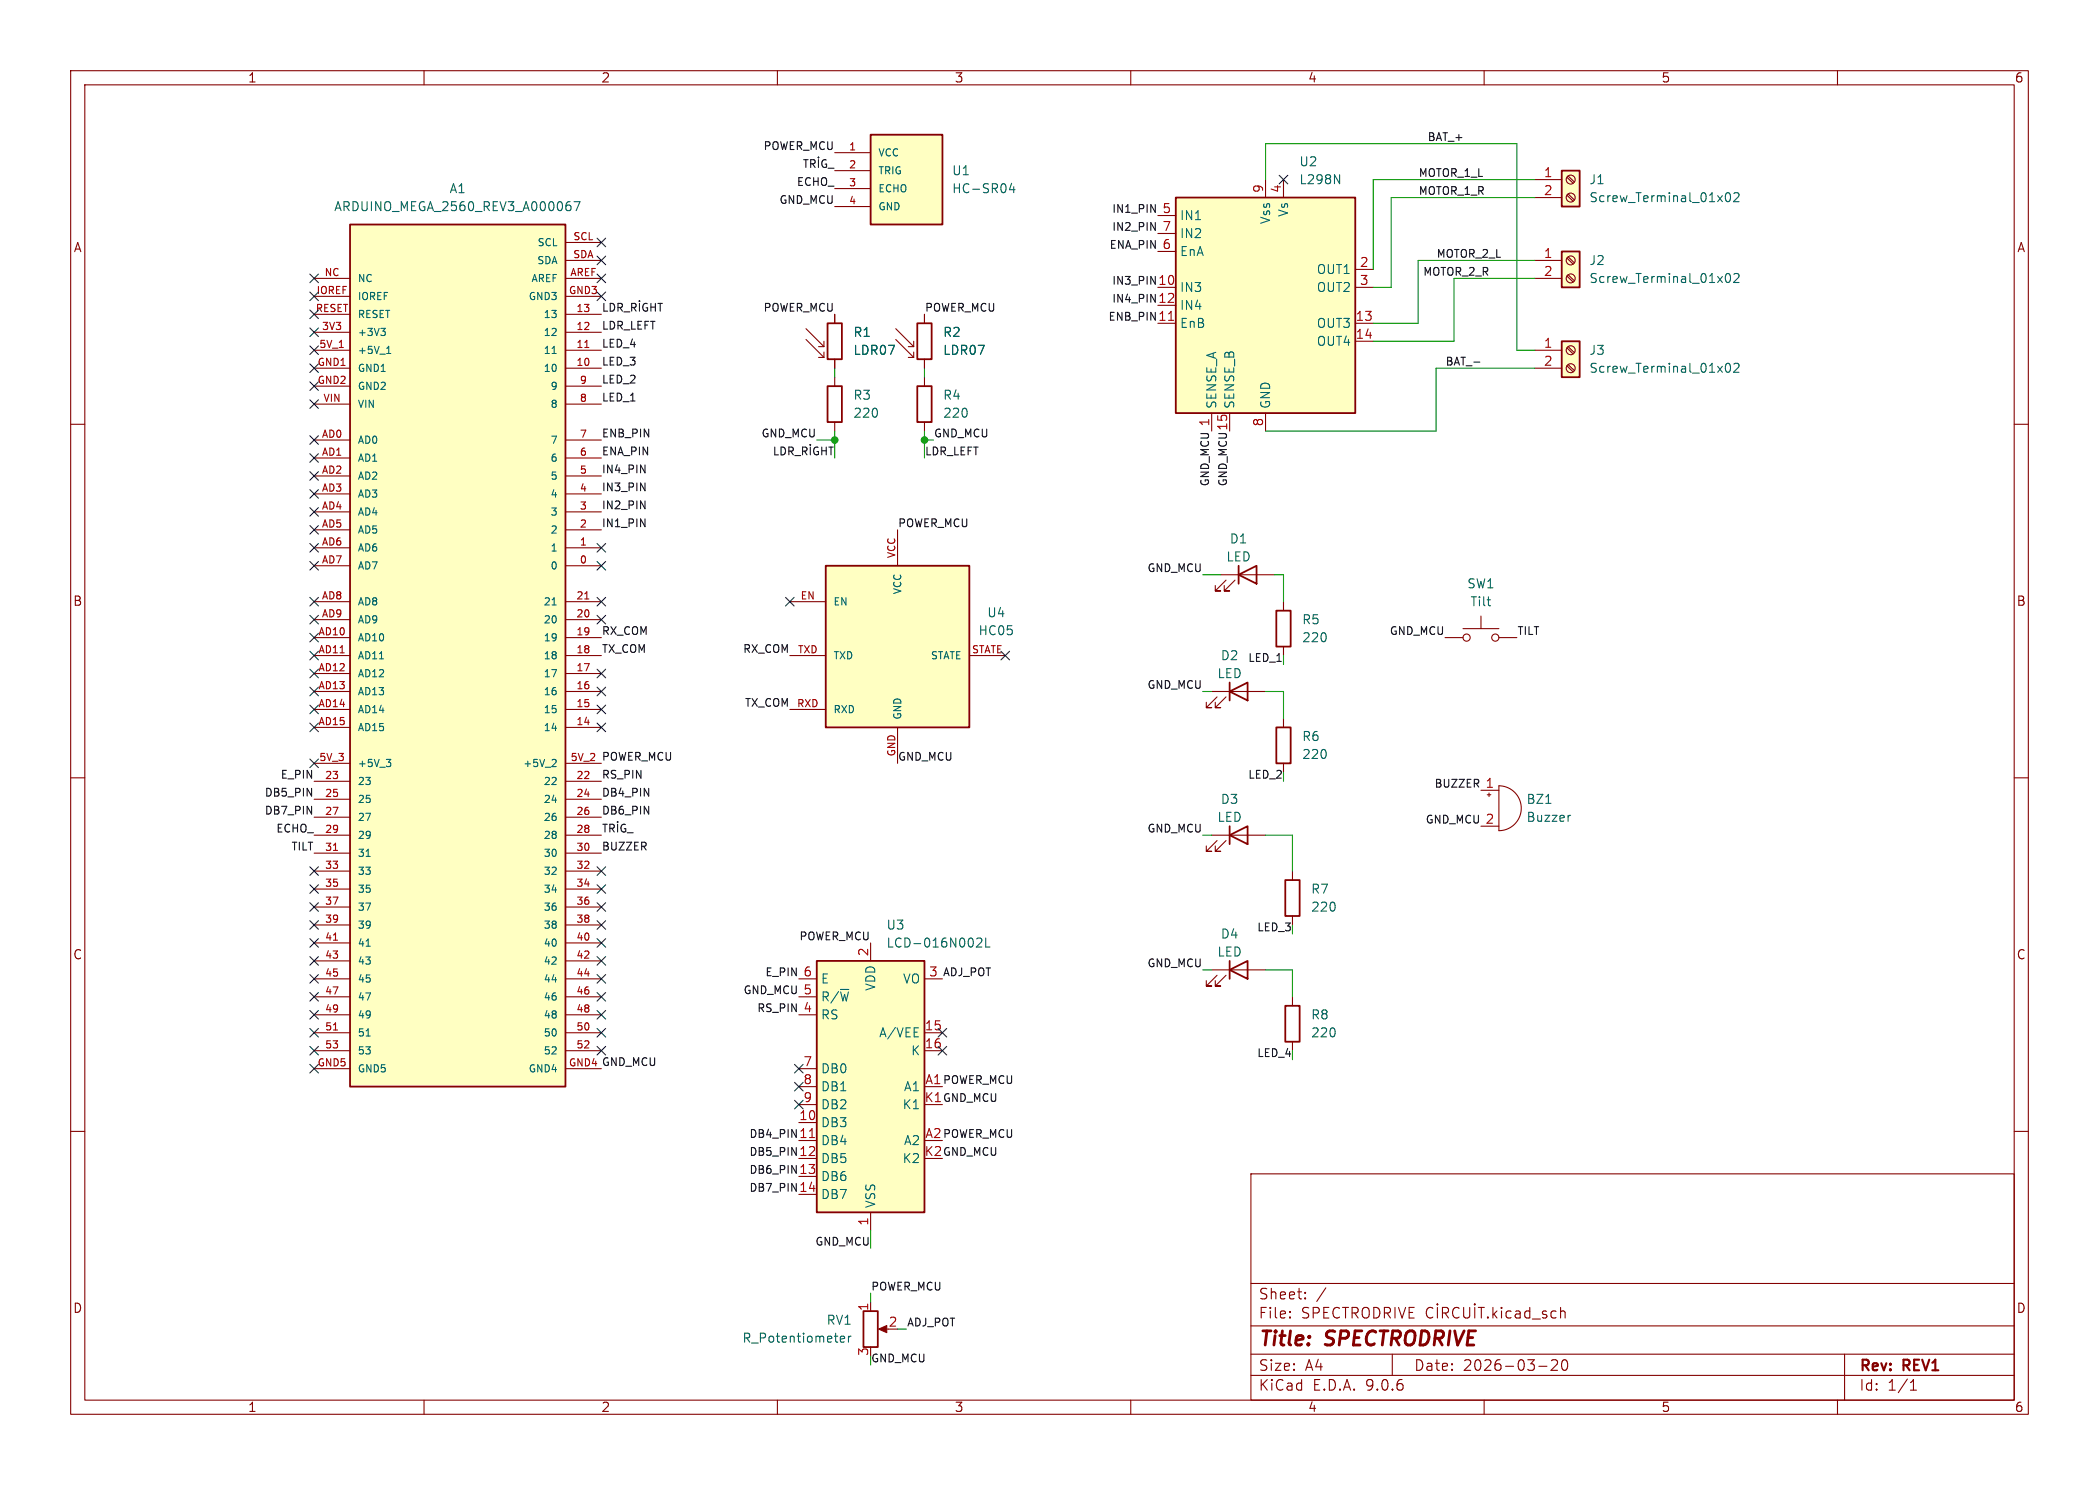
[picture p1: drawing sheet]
<svg xmlns="http://www.w3.org/2000/svg" width="297mm" height="210mm" viewBox="0 0 297 210" stroke-linecap="round" stroke-linejoin="round" font-family="sans-serif">
<g fill="none" stroke="#840000" stroke-width=".15">
<path d="M10 10h277v190h-277zM12 12h273v186h-273zM60 10v2M110 10v2M160 10v2M210 10v2M260 10v2M10 60h2M285 60h2M10 110h2M285 110h2M10 160h2"/>
<path d="M177 166h108v32h-108zM285 160h2M60 198v2M110 198v2M160 198v2M177 194.5h108M177 191.5h108M177 187.5h108M177 181.5h108M182.5 186.3h.1l-.1 .1M182.5 186.3v.1M182.5 185.5v.1"/>
<path d="M182.5 185.5h.1l-.1 .1M184.7 183.6v.1M184.7 183.6h-.1l.1 .1M184.7 182.8v.1M184.7 182.8h-.1l.1 .1M185.2 185l-.2-.1-.5 .1a.36 .36 0 0 0-.2 .3 .36 .36 0 0 0 .3 .3 .55 .55 0 0 1 .6 .4l-.1 .3-.2 .1-.6-.1M185.8 185.7h.6a.41 .41 0 0 0 .3-.4 .41 .41 0 0 0-.3-.4h-.6v1.5M187.3 185.6h.5M187.6 182.1l-1.3 2M188 184.9h-.7v1.5h.7M189.5 185a.6 .6 0 0 0-.7 0 .6 .6 0 0 0-.2 .8 .56 .56 0 0 0 .3 .5 .56 .56 0 0 0 .6 0M190 184.9h.8"/>
<path d="M190.4 184.9v1.5M191.3 185.7h.6a.41 .41 0 0 0 .3-.4 .41 .41 0 0 0-.3-.4h-.6v1.5M191.7 185.7l.5 .7M193 185a.5 .5 0 0 1 .5-.1 .5 .5 0 0 1 .2 .5v.5a.5 .5 0 0 1-.5 .5 .5 .5 0 0 1-.5-.5v-.5zM194.4 184.9a.79 .79 0 0 1 .8 .5 .79 .79 0 0 1-.2 .9l-.6 .1zM195.9 185.7h.6a.41 .41 0 0 0 .3-.4 .41 .41 0 0 0-.3-.4h-.6v1.5M196.2 185.7l.5 .7M197 191.5v3M197.4 184.9v1.5M197.9 184.9l.5 1.5 .5-1.5M199.4 185.6h.5M200.1 184.9h-.7v1.5h.7"/>
<path d="M202.7 185a.6 .6 0 0 0-.7 0 .6 .6 0 0 0-.2 .8 .56 .56 0 0 0 .3 .5 .56 .56 0 0 0 .6 0M203.4 184.4v.1M203.4 184.9v1.5M203.4 184.4l-.1 .1h.1M203.4 184.4l.1 .1h-.1M204.1 185.7h.6a.41 .41 0 0 0 .3-.4 .41 .41 0 0 0-.3-.4h-.6v1.5M204.5 185.7l.5 .7M206.5 185a.6 .6 0 0 0-.8 0 .6 .6 0 0 0-.2 .8 .56 .56 0 0 0 .3 .5 .56 .56 0 0 0 .7 0M207.1 184.9v1.2l.3 .3 .4-.1 .2-.2v-1.2M208.7 184.4v.1M208.7 184.9v1.5M208.7 184.4l-.1 .1h.1"/>
<path d="M209.2 184.9h.8M209.6 184.9v1.5M210 198v2M210.5 186.3h.1l-.1 .1M210.5 186.3v.1M211.2 184.9v1.5M211.4 185.8l.4 .6M211.8 185.4l-.6 .6M212.5 184.9l-.1 .1h.1M212.5 184.9v.1M212.5 185.4v1M213.8 185.5l-.4-.1-.3 .3v.4l.1 .2 .2 .1 .4-.1"/>
<path d="M214.5 185.5l.1-.1 .4 .1 .1 .9M215.1 185.8h-.5a.29 .29 0 0 0-.2 .3 .29 .29 0 0 0 .2 .3l.5-.1M216.5 185.5l-.5-.1-.3 .3v.4l.2 .2 .1 .1 .5-.1M216.5 184.9v1.5M216.8 186.5h1.2M217.7 193.2h1.2M218.8 185.5l-.3-.1-.3 .2 .1 .2 .5 .2 .1 .1-.1 .2-.1 .1-.5-.1M219.5 192.4l.2-.1 .5 .1a.41 .41 0 0 1 .1 .5l-.8 .9h.9M220.2 185.5l-.5-.1-.2 .3v.4l.1 .2 .1 .1 .5-.1M220.8 185.5a.37 .37 0 0 1 .7 .1v.8M220.8 184.9v1.5M221.1 192.4a.36 .36 0 0 1 .4-.1 .36 .36 0 0 1 .2 .3 .77 .77 0 0 1-.4 1.2 .91 .91 0 0 1-.2-1.4z"/>
<path d="M260 198v2M261 191.5v6.5M270.3 196.6h.9M270.3 195.5l.4-.4v1.5"/>
</g>
<path d="M49.5 31.8h30.5v121.9h-30.5z" fill="#ffffc2"/>
<path d="M49.5 31.8h30.5v121.9h-30.5zM174 97.8l2.5-1.3v2.6zM174 96.5v2.6M174 137.2l2.5-1.3v2.5zM174 135.9v2.5M181.9 124.5h2v5h-2zM181.9 142.2h2v5.1h-2zM122.2 185.4h2v5.1h-2z" fill="none" stroke="#840000" stroke-width=".25"/>
<g fill="none" stroke="#840000" stroke-width=".15">
<path d="M44.4 39.4h5.1M80 39.4h5.1M80 34.3h5.1M80 36.8h5.1M44.4 41.9h5.1M44.4 44.5h5.1M44.4 47h5.1M44.4 49.5h5.1M44.4 52.1h5.1M44.4 54.6h5.1M44.4 57.2h5.1M80 41.9h5.1"/>
<path d="M80 44.5h5.1M80 47h5.1M80 49.5h5.1M80 52.1h5.1M80 54.6h5.1M80 57.2h5.1M44.4 62.2h5.1M44.4 64.8h5.1M44.4 67.3h5.1M44.4 69.9h5.1M44.4 72.4h5.1M44.4 74.9h5.1"/>
<path d="M44.4 77.5h5.1M80 62.2h5.1M80 64.8h5.1M80 67.3h5.1M80 69.9h5.1M80 72.4h5.1M80 74.9h5.1M80 77.5h5.1M44.4 80h5.1M44.4 85.1h5.1M44.4 87.6h5.1M44.4 90.2h5.1"/>
<path d="M44.4 92.7h5.1M44.4 95.3h5.1M44.4 97.8h5.1M80 80h5.1M80 85.1h5.1M80 87.6h5.1M80 90.2h5.1M80 92.7h5.1M80 95.3h5.1M80 97.8h5.1M171.4 97.8h7.7M172.2 98.6l-1.5 1.5h.7h-.7v-.8"/>
<path d="M173.5 98.6l-1.5 1.5h.7h-.7v-.8M204.5 90.2h2.5M207 88.9h5.1M209.5 87.1v1.8M212.1 90.2h2.5M44.4 100.3h5.1M44.4 102.9h5.1M44.4 108h5.1M44.4 110.5h5.1M44.4 113h5.1M44.4 115.6h5.1M44.4 118.1h5.1"/>
<path d="M80 100.3h5.1M80 102.9h5.1M80 108h5.1M80 110.5h5.1M80 113h5.1M80 115.6h5.1M80 118.1h5.1M209.5 111.8h2.6M209.5 116.8h2.6M210.4 112.4h.5M210.7 112.1v.5M212.1 111.1a3.2 3.2 0 0 1 3.2 3.2 3.2 3.2 0 0 1-3.2 3.2z"/>
<path d="M44.4 120.7h5.1M44.4 123.2h5.1M44.4 125.7h5.1M44.4 128.3h5.1M44.4 130.8h5.1M44.4 133.4h5.1M44.4 135.9h5.1M44.4 138.4h5.1M80 120.7h5.1M80 123.2h5.1M80 125.7h5.1M80 128.3h5.1"/>
<path d="M80 130.8h5.1M80 133.4h5.1M80 135.9h5.1M80 138.4h5.1M171.4 137.2h7.7M172.2 137.9l-1.5 1.5h.7h-.7v-.7M173.5 137.9l-1.5 1.5h.7h-.7v-.7M182.9 123.2v1.3M182.9 129.5v1.3M44.4 141h5.1M44.4 143.5h5.1M44.4 146.1h5.1"/>
<path d="M44.4 148.6h5.1M44.4 151.1h5.1M80 141h5.1M80 143.5h5.1M80 146.1h5.1M80 148.6h5.1M80 151.1h5.1M182.9 141v1.2M182.9 147.3v1.3M123.2 184.2v1.2M124.7 188h1"/>
<circle cx="207.5" cy="90.2" r=".51"/>
<circle cx="211.6" cy="90.2" r=".51"/>
</g>
<g fill="none" stroke="#006464" stroke-width=".15">
<path d="M80.7 29.1l.1 .1v.3l-.1 .2M81.2 28.5h.9l-.6 1.3M53.9 46.4h.6l-.3 .4M54.3 46.8l.2 .2v.3l-.2 .2M54.7 50h.6M54.8 49.2l.2-.2v1M78.1 50h.6M78.1 85.6h.6M210.4 84.8h.5M210.8 85.7h.1M54.7 107.4h.6l-.3 .4M55.1 107.8l.2 .2v.2l-.2 .2"/>
<path d="M78.3 107.4h.3l.1 .3-.6 .7h.6M218.7 113.6h.8M222.2 115.3l-.2 .1M51.8 121.1h.6M51.8 133.8h.6M51.8 146.5h.6M118.9 189.4l.6-.1v-.3h-.4l-.2 .1 .1 .6h.5M120.1 189v.8M120.4 189h-.2l-.1 .2"/>
</g>
<path d="M82.7 49.1h.6M48.1 92.3h.6M82.7 84.7h.6M47.2 120.3h.6M47.2 133h.6M47.2 145.7h.6" fill="none" stroke="#a90000" stroke-width=".15"/>
<path d="M124.3 188l1.2-.5v1z" fill="#840000" stroke="#840000" stroke-width=".15"/>
<path d="M221 48.3h2.5v5h-2.5z" fill="#ffffc2"/>
<path d="M221 48.3h2.5v5h-2.5zM175.3 81.3l2.5-1.3v2.6zM175.3 80v2.6" fill="none" stroke="#840000" stroke-width=".25"/>
<g fill="none" stroke="#840000" stroke-width=".15">
<path d="M217.2 49.5h3.8M217.2 52.1h3.8M221.7 49.2l.9 .8M221.7 51.7l.9 .9M221.9 49l.9 .9M221.9 51.6l.9 .8M172.7 81.3h7.6M173.5 82l-1.5 1.6h.7h-.7v-.8M174.8 82l-1.6 1.6h.8h-.8v-.8"/>
<circle cx="222.2" cy="52.1" r=".63"/>
<circle cx="222.2" cy="49.5" r=".63"/>
</g>
<path d="M244.3 51.5l.1-.1a.69 .69 0 0 1 .3 1.1l-.1 .1a.69 .69 0 0 1-.3-1.1zM245.3 51.5l.2-.1h.3l.2 .1 .1 .2-.1 .2-.7 .7h.8" fill="none" stroke="#006464" stroke-width=".15"/>
<path d="M116.8 80h20.4v22.9h-20.4z" fill="#ffffc2"/>
<path d="M117.1 45.7h2v5.1h-2zM117.1 54.6h2v5.1h-2zM129.8 54.6h2v5.1h-2zM129.8 45.7h2v5.1h-2zM116.8 80h20.4v22.9h-20.4zM180.6 86.4h2v5h-2zM174 118.1l2.5-1.3v2.6zM174 116.8v2.6M180.6 102.9h2v5.1h-2z" fill="none" stroke="#840000" stroke-width=".25"/>
<g fill="none" stroke="#840000" stroke-width=".15">
<path d="M114 46.5l2.6 2.5M114 48l2.6 2.5M115.8 49h.8M115.8 50.5h.8M116.6 48.3v.7M116.6 49.8v.7M118.1 44.5v1.2M118.1 50.8v1.3M118.1 53.3v1.3M118.1 59.7v1.3M126.7 46.5l2.6 2.5M126.7 48l2.6 2.5"/>
<path d="M128.5 49h.8M128.5 50.5h.8M129.3 48.3v.7M129.3 49.8v.7M130.8 44.5v1.2M130.8 50.8v1.3M130.8 53.3v1.3M130.8 59.7v1.3M127 74.9v5.1M111.8 85.1h5M111.8 92.7h5M137.2 92.7h5"/>
<path d="M181.6 85.1v1.3M181.6 91.4v1.3M111.8 100.3h5M127 102.9v5.1M171.4 118.1h7.7M172.2 118.9l-1.5 1.5h.7h-.7v-.8M173.5 118.9l-1.5 1.5h.7h-.7v-.8M181.6 101.6v1.3M181.6 108v1.2"/>
</g>
<path d="M221 24.1h2.5v5.1h-2.5z" fill="#ffffc2"/>
<path d="M221 24.1h2.5v5.1h-2.5z" fill="none" stroke="#840000" stroke-width=".25"/>
<g fill="none" stroke="#840000" stroke-width=".15">
<path d="M217.2 25.4h3.8M217.2 27.9h3.8M221.7 25.1l.9 .8M221.7 27.6l.9 .8M221.9 24.9l.9 .8M221.9 27.4l.9 .9"/>
<circle cx="222.2" cy="25.4" r=".63"/>
<circle cx="222.2" cy="27.9" r=".63"/>
</g>
<path d="M244.3 27.4l.1-.2a.69 .69 0 0 1 .3 1.2l-.1 .1a.69 .69 0 0 1-.3-1.1zM245.3 27.4l.2-.2h.3l.2 .2 .1 .2-.1 .2-.7 .7h.8" fill="none" stroke="#006464" stroke-width=".15"/>
<path d="M221 35.6h2.5v5h-2.5z" fill="#ffffc2"/>
<path d="M221 35.6h2.5v5h-2.5z" fill="none" stroke="#840000" stroke-width=".25"/>
<g fill="none" stroke="#840000" stroke-width=".15">
<path d="M217.2 36.8h3.8M217.2 39.4h3.8M221.7 36.5l.9 .8M221.7 39l.9 .9M221.9 36.3l.9 .9M221.9 38.9l.9 .8"/>
<circle cx="222.2" cy="36.8" r=".63"/>
<circle cx="222.2" cy="39.4" r=".63"/>
</g>
<path d="M244.3 38.8l.1-.1a.69 .69 0 0 1 .3 1.1l-.1 .1a.69 .69 0 0 1-.3-1.1zM245.3 38.8l.2-.1h.3l.2 .1 .1 .2-.1 .2-.7 .7h.8" fill="none" stroke="#006464" stroke-width=".15"/>
<path d="M166.4 27.9h25.4v30.5h-25.4z" fill="#ffffc2"/>
<path d="M166.4 27.9h25.4v30.5h-25.4z" fill="none" stroke="#840000" stroke-width=".25"/>
<g fill="none" stroke="#840000" stroke-width=".15">
<path d="M163.8 30.5h2.6M163.8 33h2.6M163.8 35.6h2.6M179.1 25.4v2.5M181.6 25.4v2.5M191.8 38.1h2.5M163.8 40.6h2.6M163.8 43.2h2.6M163.8 45.7h2.6M171.4 58.4v2.6M174 58.4v2.6M179.1 58.4v2.6"/>
<path d="M191.8 40.6h2.5M191.8 45.7h2.5M191.8 48.3h2.5"/>
</g>
<path d="M165.3 45.3h.8" fill="none" stroke="#a90000" stroke-width=".15"/>
<path d="M188.8 24.7l.7 1.3v-1.3" fill="none" stroke="#006464" stroke-width=".15"/>
<path d="M115.6 135.9h15.2v35.6h-15.2z" fill="#ffffc2"/>
<path d="M115.6 135.9h15.2v35.6h-15.2z" fill="none" stroke="#840000" stroke-width=".25"/>
<g fill="none" stroke="#840000" stroke-width=".15">
<path d="M113 138.4h2.6M123.2 133.4v2.5M130.8 138.4h2.5M113 141h2.6M113 143.5h2.6M113 151.1h2.6M113 153.7h2.6M113 156.2h2.6M113 158.8h2.6M130.8 153.7h2.5M130.8 156.2h2.5M130.8 146.1h2.5"/>
<path d="M130.8 148.6h2.5M113 161.3h2.6M113 163.8h2.6M113 166.4h2.6M113 168.9h2.6M123.2 171.5v2.5"/>
</g>
<path d="M114.5 160.9h.8" fill="none" stroke="#a90000" stroke-width=".15"/>
<path d="M138.2 132.8l.2-.1h.3l.2 .1v.2v.2l-.8 .7h.8M139.5 132.7v1.2h.6" fill="none" stroke="#006464" stroke-width=".15"/>
<path d="M123.2 19.1h10.1v12.7h-10.1z" fill="#ffffc2"/>
<path d="M123.2 19.1h10.1v12.7h-10.1z" fill="none" stroke="#840000" stroke-width=".25"/>
<path d="M118.1 21.6h5.1M118.1 24.1h5.1M118.1 26.7h5.1M118.1 29.2h5.1M118.1 44.5v1.2M118.1 50.8v1.3M130.8 44.5v1.2M130.8 50.8v1.3" fill="none" stroke="#840000" stroke-width=".15"/>
<path d="M143.1 25.9l-.3 .9h.8M143.4 26.4v.8" fill="none" stroke="#006464" stroke-width=".15"/>
<g fill="none" stroke="#0f0f0f" stroke-width=".15">
<path d="M113.7 22.6h.6M114 22.6v1.1M114.7 23.2l.5-.1 .1-.1v-.3l-.2-.1h-.4v1.1M115 23.2l.3 .5M115.8 22.2v.1M115.8 22.6v1.1M116.9 22.6a.51 .51 0 0 0-.6 .5 .51 .51 0 0 0 .6 .5l.1-.4h-.2M117.2 23.8h.8M162.8 31.5l.7 1.1v-1.1M162.8 28.9l.7 1.1v-1.1M162.8 39.1l.7 1.1M85.5 42.9v1.1h.5"/>
<path d="M86.3 42.9a.56 .56 0 0 1 .7 .6 .56 .56 0 0 1-.7 .5zM87.4 43.5l.6-.1 .1-.1-.1-.3-.1-.1h-.5v1.1M87.7 43.5l.4 .5M88.3 44.1h.8M89.4 43.5l.5-.1 .1-.1v-.3l-.2-.1h-.4v1.1M89.6 43.5l.4 .5M90.5 42.5v.1M90.5 42.9v1.1M91.6 43a.51 .51 0 0 0-.7 .5 .51 .51 0 0 0 .7 .5v-.5h-.2M92.1 42.9v1.1M92.1 43.4h.6M92.7 42.9v1.1"/>
<path d="M93.1 42.9h.6M93.4 42.9v1.1M162.8 41.6l.7 1.1M208.6 51.2h.8M109.6 63.2v1.1h.6M110.5 63.2a.56 .56 0 0 1 .7 .6 .56 .56 0 0 1-.7 .5zM111.6 63.8l.5-.1 .1-.1v-.3l-.2-.1h-.4v1.1M111.9 63.8l.3 .5M112.5 64.4h.8M113.6 63.8l.5-.1 .1-.1-.1-.3-.1-.1h-.4v1.1M113.8 63.8l.4 .5M114.7 62.9v.1"/>
<path d="M114.7 63.2v1.1M115.8 63.3a.51 .51 0 0 0-.7 .5 .51 .51 0 0 0 .7 .5v-.4h-.2M116.3 63.2v1.1M116.3 63.7h.6M116.9 63.2v1.1M117.3 63.2h.6M117.6 63.2v1.1M85.3 116.6h.6M85.6 116.6v1.1M86.3 117.1h.5l.1-.2v-.2l-.2-.1h-.4v1.1M86.6 117.1l.3 .6M87.4 116.2v.1"/>
<path d="M87.4 116.6v1.1M88.5 116.6a.51 .51 0 0 0-.6 .5 .51 .51 0 0 0 .6 .5v-.4h-.2M88.8 117.8h.8"/>
</g>
<g fill="none" stroke="#009600" stroke-width=".15">
<path d="M179.1 25.4v-5.1h35.5v29.2h2.6M217.2 39.4h-11.5v8.9h-11.4M217.2 25.4h-22.9v12.7M217.2 27.9h-20.4v12.7h-2.5M217.2 36.8h-16.5v8.9h-6.4M118.1 52.1v1.2M130.8 52.1v1.2M217.2 52.1h-14v8.9h-24.1M115.6 62.2h2.5M118.1 61v3.8M130.8 62.2h1.3M130.8 61v3.8"/>
<path d="M170.2 81.3h2.5M170.2 97.8h1.2M179.1 97.8h2.5v3.8M180.3 81.3h1.3v3.8M181.6 92.7v1.3M170.2 118.1h1.2M179.1 118.1h3.8v5.1M170.2 137.2h1.2M179.1 137.2h3.8v3.8M123.2 174v2.5M123.2 182.9v1.3M127 188h1.3"/>
</g>
<g fill="none" stroke="#000084" stroke-width=".15">
<path d="M43.8 38.8l1.3 1.2M45.1 38.8l-1.3 1.2M84.5 38.8l1.2 1.2M84.5 33.7l1.2 1.2M84.5 36.2l1.2 1.2M85.7 36.2l-1.2 1.2M85.7 38.8l-1.2 1.2M85.7 33.7l-1.2 1.2M181 24.8l1.2 1.2M182.2 24.8l-1.2 1.2M43.8 48.9l1.3 1.2M43.8 46.4l1.3 1.2"/>
<path d="M43.8 43.8l1.3 1.3M43.8 41.3l1.3 1.2M43.8 54l1.3 1.2M43.8 51.5l1.3 1.2M43.8 56.5l1.3 1.3M45.1 48.9l-1.3 1.2M45.1 46.4l-1.3 1.2M45.1 43.8l-1.3 1.3M45.1 41.3l-1.3 1.2M45.1 54l-1.3 1.2M45.1 51.5l-1.3 1.2M45.1 56.5l-1.3 1.3"/>
<path d="M84.5 41.3l1.2 1.2M85.7 41.3l-1.2 1.2M43.8 76.9l1.3 1.2M43.8 79.4l1.3 1.2M43.8 69.2l1.3 1.3M43.8 64.2l1.3 1.2M43.8 71.8l1.3 1.2M43.8 61.6l1.3 1.2M43.8 66.7l1.3 1.2M43.8 74.3l1.3 1.2M45.1 76.9l-1.3 1.2M45.1 79.4l-1.3 1.2"/>
<path d="M45.1 69.2l-1.3 1.3M45.1 64.2l-1.3 1.2M45.1 71.8l-1.3 1.2M45.1 61.6l-1.3 1.2M45.1 66.7l-1.3 1.2M45.1 74.3l-1.3 1.2M84.5 79.4l1.2 1.2M84.5 76.9l1.2 1.2M85.7 79.4l-1.2 1.2M85.7 76.9l-1.2 1.2M43.8 87l1.3 1.2M43.8 84.5l1.3 1.2"/>
<path d="M43.8 94.6l1.3 1.3M43.8 99.7l1.3 1.2M43.8 89.6l1.3 1.2M43.8 92.1l1.3 1.2M43.8 97.2l1.3 1.2M45.1 87l-1.3 1.2M45.1 84.5l-1.3 1.2M45.1 94.6l-1.3 1.3M45.1 99.7l-1.3 1.2M45.1 89.6l-1.3 1.2M45.1 92.1l-1.3 1.2M45.1 97.2l-1.3 1.2"/>
<path d="M84.5 94.6l1.2 1.3M84.5 87l1.2 1.2M84.5 84.5l1.2 1.2M84.5 99.7l1.2 1.2M84.5 97.2l1.2 1.2M85.7 94.6l-1.2 1.3M85.7 87l-1.2 1.2M85.7 84.5l-1.2 1.2M85.7 99.7l-1.2 1.2M85.7 97.2l-1.2 1.2M111.2 84.5l1.2 1.2M112.4 84.5l-1.2 1.2"/>
<path d="M141.6 92.1l1.2 1.2M142.8 92.1l-1.2 1.2M43.8 102.3l1.3 1.2M43.8 107.3l1.3 1.3M45.1 102.3l-1.3 1.2M45.1 107.3l-1.3 1.3M84.5 102.3l1.2 1.2M85.7 102.3l-1.2 1.2M43.8 137.8l1.3 1.2M43.8 135.3l1.3 1.2M43.8 130.2l1.3 1.2M43.8 132.7l1.3 1.3"/>
<path d="M43.8 125.1l1.3 1.2M43.8 122.6l1.3 1.2M43.8 127.7l1.3 1.2M45.1 135.3l-1.3 1.2M45.1 137.8l-1.3 1.2M45.1 130.2l-1.3 1.2M45.1 132.7l-1.3 1.3M45.1 125.1l-1.3 1.2M45.1 122.6l-1.3 1.2M45.1 127.7l-1.3 1.2M84.5 137.8l1.2 1.2M84.5 135.3l1.2 1.2"/>
<path d="M84.5 132.7l1.2 1.3M84.5 130.2l1.2 1.2M84.5 127.7l1.2 1.2M84.5 125.1l1.2 1.2M84.5 122.6l1.2 1.2M85.7 137.8l-1.2 1.2M85.7 135.3l-1.2 1.2M85.7 132.7l-1.2 1.3M85.7 130.2l-1.2 1.2M85.7 127.7l-1.2 1.2M85.7 125.1l-1.2 1.2M85.7 122.6l-1.2 1.2"/>
<path d="M43.8 148l1.3 1.2M43.8 150.5l1.3 1.2M43.8 145.4l1.3 1.3M43.8 142.9l1.3 1.2M43.8 140.4l1.3 1.2M45.1 148l-1.3 1.2M45.1 150.5l-1.3 1.2M45.1 145.4l-1.3 1.3M45.1 142.9l-1.3 1.2M45.1 140.4l-1.3 1.2M84.5 140.4l1.2 1.2M84.5 148l1.2 1.2"/>
<path d="M84.5 145.4l1.2 1.3M84.5 142.9l1.2 1.2M85.7 140.4l-1.2 1.2M85.7 148l-1.2 1.2M85.7 145.4l-1.2 1.3M85.7 142.9l-1.2 1.2M112.4 155.6l1.2 1.2M112.4 150.5l1.2 1.2M112.4 153.1l1.2 1.2M113.6 155.6l-1.2 1.2M113.6 150.5l-1.2 1.2M113.6 153.1l-1.2 1.2"/>
<path d="M132.7 145.4l1.3 1.3M132.7 148l1.3 1.2M134 145.4l-1.3 1.3M134 148l-1.3 1.2"/>
</g>
<g fill="#009600" stroke="#009600" stroke-width=".15">
<circle cx="118.1" cy="62.2" r=".46"/>
<circle cx="130.8" cy="62.2" r=".46"/>
</g>
<g font-size="2.8" fill="#840000">
<text x="178" y="190.9">Title:</text>
<text x="187.7" y="190.9">SPECTRODRIVE</text>
</g>
<g font-size="2.1" fill="#840000">
<text x="178" y="184">Sheet:</text>
<text x="178" y="186.7">File:</text>
<text x="178" y="196.9">KiCad</text>
<text x="178" y="194.1">Size:</text>
<text x="184.7" y="194.1">A4</text>
<text x="185.7" y="196.9">E.D.A.</text>
<text x="193.3" y="196.9">9.0.6</text>
<text x="200" y="194.1">Date:</text>
<text x="207" y="194.1">2026-03-20</text>
<text x="263" y="194.3">Rev:</text>
<text x="263" y="196.9">Id:</text>
<text x="267.1" y="196.9">1/1</text>
<text x="269.4" y="194.3">REV1</text>
</g>
<g font-size="1.8" fill="#840000">
<text x="35" y="11.9">1</text>
<text x="85" y="11.9">2</text>
<text x="135" y="11.9">3</text>
<text x="185" y="11.9">4</text>
<text x="235" y="11.9">5</text>
<text x="285" y="11.9">6</text>
<text x="10.3" y="35.9">A</text>
<text x="285.3" y="35.9">A</text>
<text x="10.3" y="85.9">B</text>
<text x="285.3" y="85.9">B</text>
<text x="10.3" y="135.9">C</text>
<text x="285.3" y="135.9">C</text>
<text x="10.3" y="185.9">D</text>
<text x="285.3" y="185.9">D</text>
<text x="35" y="199.9">1</text>
<text x="85" y="199.9">2</text>
<text x="135" y="199.9">3</text>
<text x="185" y="199.9">4</text>
<text x="235" y="199.9">5</text>
<text x="285" y="199.9">6</text>
</g>
<g font-size="1.8" fill="#006464">
<text x="183.8" y="23.7">U2</text>
<text x="63.5" y="27.5">A1</text>
<text x="134.6" y="25">U1</text>
<text x="134.6" y="27.5">HC-SR04</text>
<text x="183.8" y="26.3">L298N</text>
<text x="224.8" y="26.3">J1</text>
<text x="224.8" y="28.8">Screw_Terminal_01x02</text>
<text x="47.2" y="30.1">ARDUINO_MEGA_2560_REV3_A000067</text>
<text x="166.9" y="31.3">IN1</text>
<text x="166.9" y="33.9">IN2</text>
<text x="179.9" y="31.8" transform="rotate(-90 179.9 31.8)">Vss</text>
<text x="182.5" y="30.8" transform="rotate(-90 182.5 30.8)">Vs</text>
<text x="166.9" y="36.4">EnA</text>
<text x="166.9" y="41.5">IN3</text>
<text x="186.2" y="39">OUT1</text>
<text x="186.2" y="41.5">OUT2</text>
<text x="224.8" y="37.7">J2</text>
<text x="224.8" y="40.2">Screw_Terminal_01x02</text>
<text x="120.7" y="47.9">R1</text>
<text x="133.4" y="47.9">R2</text>
<text x="166.9" y="44">IN4</text>
<text x="166.9" y="46.6">EnB</text>
<text x="186.2" y="46.6">OUT3</text>
<text x="120.7" y="50.4">LDR07</text>
<text x="133.4" y="50.4">LDR07</text>
<text x="186.2" y="49.1">OUT4</text>
<text x="224.8" y="50.4">J3</text>
<text x="224.8" y="52.9">Screw_Terminal_01x02</text>
<text x="120.7" y="56.7">R3</text>
<text x="120.7" y="59.3">220</text>
<text x="133.4" y="56.7">R4</text>
<text x="133.4" y="59.3">220</text>
<text x="172.3" y="57.9" transform="rotate(-90 172.3 57.9)">SENSE_A</text>
<text x="174.9" y="57.9" transform="rotate(-90 174.9 57.9)">SENSE_B</text>
<text x="179.9" y="57.9" transform="rotate(-90 179.9 57.9)">GND</text>
<text x="173.9" y="77.1">D1</text>
<text x="173.4" y="79.6">LED</text>
<text x="207.5" y="83.4">SW1</text>
<text x="139.6" y="87.5">U4</text>
<text x="184.2" y="88.5">R5</text>
<text x="208" y="86">Tilt</text>
<text x="138.4" y="90">HC05</text>
<text x="172.6" y="93.6">D2</text>
<text x="184.2" y="91">220</text>
<text x="172.2" y="96.1">LED</text>
<text x="184.2" y="105">R6</text>
<text x="184.2" y="107.5">220</text>
<text x="172.6" y="113.9">D3</text>
<text x="215.9" y="113.9">BZ1</text>
<text x="172.2" y="116.4">LED</text>
<text x="215.9" y="116.4">Buzzer</text>
<text x="125.3" y="131.7">U3</text>
<text x="185.4" y="126.6">R7</text>
<text x="185.4" y="129.1">220</text>
<text x="125.3" y="134.2">LCD-016N002L</text>
<text x="172.2" y="135.5">LED</text>
<text x="172.6" y="132.9">D4</text>
<text x="116.1" y="139.3">E</text>
<text x="116.1" y="141.8">R/~{W}</text>
<text x="124.1" y="140.2" transform="rotate(-90 124.1 140.2)">VDD</text>
<text x="127.7" y="139.3">VO</text>
<text x="116.1" y="144.4">RS</text>
<text x="124.3" y="146.9">A/VEE</text>
<text x="128.8" y="149.5">K</text>
<text x="185.4" y="144.4">R8</text>
<text x="185.4" y="146.9">220</text>
<text x="116.1" y="152">DB0</text>
<text x="116.1" y="154.5">DB1</text>
<text x="127.8" y="154.5">A1</text>
<text x="116.1" y="157.1">DB2</text>
<text x="116.1" y="159.6">DB3</text>
<text x="127.6" y="157.1">K1</text>
<text x="116.1" y="162.2">DB4</text>
<text x="116.1" y="164.7">DB5</text>
<text x="116.1" y="167.2">DB6</text>
<text x="127.6" y="164.7">K2</text>
<text x="127.8" y="162.2">A2</text>
<text x="116.1" y="169.8">DB7</text>
<text x="124.1" y="170.9" transform="rotate(-90 124.1 170.9)">VSS</text>
<text x="105" y="190.1">R_Potentiometer</text>
<text x="116.9" y="187.6">RV1</text>
</g>
<g font-size="1.8" fill="#a90000">
<text x="178.8" y="27.4" transform="rotate(-90 178.8 27.4)">9</text>
<text x="181.4" y="27.4" transform="rotate(-90 181.4 27.4)">4</text>
<text x="218.4" y="25.1">1</text>
<text x="218.4" y="27.7">2</text>
<text x="164.4" y="30.2">5</text>
<text x="164.4" y="32.8">7</text>
<text x="164.4" y="35.3">6</text>
<text x="192.3" y="37.8">2</text>
<text x="192.3" y="40.4">3</text>
<text x="218.4" y="36.6">1</text>
<text x="218.4" y="39.1">2</text>
<text x="191.7" y="45.5">13</text>
<text x="191.7" y="48">14</text>
<text x="218.4" y="49.3">1</text>
<text x="218.4" y="51.8">2</text>
<text x="171.2" y="60.4" transform="rotate(-90 171.2 60.4)">1</text>
<text x="178.8" y="60.4" transform="rotate(-90 178.8 60.4)">8</text>
<text x="210.1" y="111.5">1</text>
<text x="210.1" y="116.6">2</text>
<text x="122.9" y="135.3" transform="rotate(-90 122.9 135.3)">2</text>
<text x="113.6" y="138.2">6</text>
<text x="113.6" y="140.7">5</text>
<text x="113.6" y="143.3">4</text>
<text x="131.4" y="138.2">3</text>
<text x="130.8" y="145.8">15</text>
<text x="130.8" y="148.3">16</text>
<text x="113.6" y="150.9">7</text>
<text x="113.6" y="153.4">8</text>
<text x="113.6" y="156">9</text>
<text x="130.7" y="156">K1</text>
<text x="130.8" y="153.4">A1</text>
<text x="113" y="158.5">10</text>
<text x="130.8" y="161">A2</text>
<text x="130.7" y="163.6">K2</text>
<text x="122.9" y="173.4" transform="rotate(-90 122.9 173.4)">1</text>
<text x="122.9" y="185.5" transform="rotate(-90 122.9 185.5)">1</text>
<text x="125.7" y="187.7">2</text>
</g>
<g font-size="1.8" fill="#0f0f0f">
<text x="163.8" y="40.4">10</text>
<text x="163.8" y="42.9">12</text>
<text x="163.8" y="45.5">11</text>
<text x="173.7" y="61" transform="rotate(-90 173.7 61)">15</text>
<text x="113" y="161">11</text>
<text x="113" y="163.6">12</text>
<text x="113" y="166.1">13</text>
<text x="113" y="168.7">14</text>
<text x="122.9" y="191.8" transform="rotate(-90 122.9 191.8)">3</text>
</g>
<g font-size="1.5" fill="#0f0f0f">
<text x="107.9" y="21.3">POWER_MCU</text>
<text x="201.9" y="20">BAT_+</text>
<text x="110.2" y="28.9">GND_MCU</text>
<text x="112.6" y="26.4">ECHO_</text>
<text x="200.7" y="25.1">MOTOR_1_L</text>
<text x="200.7" y="27.6">MOTOR_1_R</text>
<text x="156.9" y="35.3">ENA_PIN</text>
<text x="157.3" y="32.7">IN2_PIN</text>
<text x="157.3" y="30.2">IN1_PIN</text>
<text x="157.3" y="40.3">IN3_PIN</text>
<text x="201.3" y="39.1">MOTOR_2_R</text>
<text x="203.2" y="36.5">MOTOR_2_L</text>
<text x="85.1" y="46.7">LDR_LEFT</text>
<text x="107.9" y="44.1">POWER_MCU</text>
<text x="130.8" y="44.1">POWER_MCU</text>
<text x="156.7" y="45.4">ENB_PIN</text>
<text x="157.3" y="42.9">IN4_PIN</text>
<text x="85.1" y="49.2">LED_4</text>
<text x="85.1" y="51.8">LED_3</text>
<text x="204.5" y="51.8">BAT_-</text>
<text x="85.1" y="54.3">LED_2</text>
<text x="85.1" y="56.8">LED_1</text>
<text x="85.1" y="64.5">ENA_PIN</text>
<text x="85.1" y="61.9">ENB_PIN</text>
<text x="107.6" y="61.9">GND_MCU</text>
<text x="130.8" y="64.5">LDR_LEFT</text>
<text x="132.1" y="61.9">GND_MCU</text>
<text x="85.1" y="69.5">IN3_PIN</text>
<text x="85.1" y="67">IN4_PIN</text>
<text x="171.1" y="68.9" transform="rotate(-90 171.1 68.9)">GND_MCU</text>
<text x="173.7" y="68.9" transform="rotate(-90 173.7 68.9)">GND_MCU</text>
<text x="85.1" y="72.1">IN2_PIN</text>
<text x="85.1" y="74.6">IN1_PIN</text>
<text x="127" y="74.6">POWER_MCU</text>
<text x="162.2" y="81">GND_MCU</text>
<text x="85.1" y="89.9">RX_COM</text>
<text x="196.5" y="89.9">GND_MCU</text>
<text x="214.6" y="89.9">TILT</text>
<text x="85.1" y="92.4">TX_COM</text>
<text x="105" y="92.4">RX_COM</text>
<text x="176.5" y="93.7">LED_1</text>
<text x="105.3" y="100">TX_COM</text>
<text x="162.2" y="97.5">GND_MCU</text>
<text x="85.1" y="107.6">POWER_MCU</text>
<text x="127" y="107.6">GND_MCU</text>
<text x="37.4" y="112.7">DB5_PIN</text>
<text x="39.6" y="110.2">E_PIN</text>
<text x="85.1" y="110.2">RS_PIN</text>
<text x="85.1" y="112.7">DB4_PIN</text>
<text x="202.9" y="111.5">BUZZER</text>
<text x="37.4" y="115.3">DB7_PIN</text>
<text x="39" y="117.8">ECHO_</text>
<text x="85.1" y="115.3">DB6_PIN</text>
<text x="162.2" y="117.8">GND_MCU</text>
<text x="201.6" y="116.5">GND_MCU</text>
<text x="41.1" y="120.3">TILT</text>
<text x="85.1" y="120.3">BUZZER</text>
<text x="113" y="133">POWER_MCU</text>
<text x="162.2" y="136.9">GND_MCU</text>
<text x="105.1" y="140.7">GND_MCU</text>
<text x="107" y="143.2">RS_PIN</text>
<text x="108.2" y="138.1">E_PIN</text>
<text x="133.3" y="138.1">ADJ_POT</text>
<text x="133.3" y="155.9">GND_MCU</text>
<text x="133.3" y="153.4">POWER_MCU</text>
<text x="105.9" y="161">DB4_PIN</text>
<text x="133.3" y="161">POWER_MCU</text>
<text x="105.9" y="166.1">DB6_PIN</text>
<text x="105.9" y="163.5">DB5_PIN</text>
<text x="133.3" y="163.5">GND_MCU</text>
<text x="105.9" y="168.6">DB7_PIN</text>
<text x="115.3" y="176.2">GND_MCU</text>
<text x="123.2" y="182.6">POWER_MCU</text>
<text x="128.3" y="187.7">ADJ_POT</text>
</g>
<g font-size="1.5" fill="#009600">
<text x="176.5" y="110.2">LED_2</text>
<text x="177.8" y="131.8">LED_3</text>
<text x="177.8" y="149.6">LED_4</text>
<text x="123.2" y="192.7">GND_MCU</text>
</g>
<g font-size="1.4" fill="#a90000">
<text x="120" y="21.3">1</text>
<text x="120" y="23.9">2</text>
<text x="120" y="26.4">3</text>
<text x="120" y="29">4</text>
<text x="81" y="34">SCL</text>
<text x="44.7" y="41.7">IOREF</text>
<text x="45.8" y="39.1">NC</text>
<text x="80.4" y="41.7">GND3</text>
<text x="80.6" y="39.1">AREF</text>
<text x="81" y="36.6">SDA</text>
<text x="44.6" y="44.2">RESET</text>
<text x="45.5" y="46.7">3V3</text>
<text x="81.5" y="44.2">13</text>
<text x="81.5" y="46.7">12</text>
<text x="44.8" y="51.8">GND1</text>
<text x="45.1" y="49.3">5V_1</text>
<text x="81.5" y="49.3">11</text>
<text x="81.5" y="51.8">10</text>
<text x="44.8" y="54.4">GND2</text>
<text x="45.7" y="56.9">VIN</text>
<text x="81.9" y="54.4">9</text>
<text x="81.9" y="56.9">8</text>
<text x="45.4" y="62">AD0</text>
<text x="45.4" y="64.5">AD1</text>
<text x="81.9" y="62">7</text>
<text x="81.9" y="64.5">6</text>
<text x="45.4" y="67.1">AD2</text>
<text x="45.4" y="69.6">AD3</text>
<text x="81.9" y="67.1">5</text>
<text x="81.9" y="69.6">4</text>
<text x="45.4" y="72.1">AD4</text>
<text x="45.4" y="74.7">AD5</text>
<text x="45.4" y="77.2">AD6</text>
<text x="81.9" y="72.1">3</text>
<text x="81.9" y="74.7">2</text>
<text x="81.9" y="77.2">1</text>
<text x="45.4" y="79.8">AD7</text>
<text x="81.9" y="79.8">0</text>
<text x="126.7" y="79" transform="rotate(-90 126.7 79)">VCC</text>
<text x="45" y="89.9">AD10</text>
<text x="45.4" y="84.8">AD8</text>
<text x="45.4" y="87.4">AD9</text>
<text x="81.5" y="84.8">21</text>
<text x="81.5" y="87.4">20</text>
<text x="81.5" y="89.9">19</text>
<text x="113.2" y="84.8">EN</text>
<text x="45" y="92.5">AD11</text>
<text x="45" y="95">AD12</text>
<text x="81.5" y="92.5">18</text>
<text x="81.5" y="95">17</text>
<text x="112.8" y="92.5">TXD</text>
<text x="137.4" y="92.5">STATE</text>
<text x="45" y="97.5">AD13</text>
<text x="45" y="100.1">AD14</text>
<text x="81.5" y="97.5">16</text>
<text x="81.5" y="100.1">15</text>
<text x="112.7" y="100.1">RXD</text>
<text x="45" y="102.6">AD15</text>
<text x="45.1" y="107.7">5V_3</text>
<text x="80.6" y="107.7">5V_2</text>
<text x="81.5" y="102.6">14</text>
<text x="126.7" y="107.1" transform="rotate(-90 126.7 107.1)">GND</text>
<text x="45.9" y="110.2">23</text>
<text x="45.9" y="112.8">25</text>
<text x="81.5" y="110.2">22</text>
<text x="81.5" y="112.8">24</text>
<text x="45.9" y="115.3">27</text>
<text x="45.9" y="117.9">29</text>
<text x="81.5" y="115.3">26</text>
<text x="81.5" y="117.9">28</text>
<text x="45.9" y="120.4">31</text>
<text x="45.9" y="122.9">33</text>
<text x="45.9" y="125.5">35</text>
<text x="81.5" y="120.4">30</text>
<text x="81.5" y="122.9">32</text>
<text x="81.5" y="125.5">34</text>
<text x="45.9" y="128">37</text>
<text x="45.9" y="130.6">39</text>
<text x="81.5" y="128">36</text>
<text x="81.5" y="130.6">38</text>
<text x="45.9" y="133.1">41</text>
<text x="45.9" y="135.6">43</text>
<text x="81.5" y="133.1">40</text>
<text x="81.5" y="135.6">42</text>
<text x="45.9" y="138.2">45</text>
<text x="45.9" y="140.7">47</text>
<text x="45.9" y="143.3">49</text>
<text x="81.5" y="138.2">44</text>
<text x="81.5" y="140.7">46</text>
<text x="81.5" y="143.3">48</text>
<text x="45.9" y="145.8">51</text>
<text x="45.9" y="148.3">53</text>
<text x="81.5" y="145.8">50</text>
<text x="81.5" y="148.3">52</text>
<text x="44.8" y="150.9">GND5</text>
</g>
<g font-size="1.4" fill="#006464">
<text x="124.2" y="22.3">VCC</text>
<text x="124.2" y="24.9">TRIG</text>
<text x="124.2" y="27.4">ECHO</text>
<text x="124.2" y="29.9">GND</text>
<text x="75.9" y="35">SCL</text>
<text x="50.5" y="40.1">NC</text>
<text x="75.1" y="40.1">AREF</text>
<text x="75.9" y="37.6">SDA</text>
<text x="50.5" y="42.6">IOREF</text>
<text x="50.5" y="45.2">RESET</text>
<text x="50.5" y="47.7">+3V3</text>
<text x="74.7" y="42.6">GND3</text>
<text x="76.8" y="45.2">13</text>
<text x="76.8" y="47.7">12</text>
<text x="50.5" y="50.3">+5V_1</text>
<text x="50.5" y="52.8">GND1</text>
<text x="76.8" y="50.3">11</text>
<text x="76.8" y="52.8">10</text>
<text x="50.5" y="55.3">GND2</text>
<text x="50.5" y="57.9">VIN</text>
<text x="77.8" y="55.3">9</text>
<text x="77.8" y="57.9">8</text>
<text x="50.5" y="63">AD0</text>
<text x="50.5" y="65.5">AD1</text>
<text x="77.8" y="63">7</text>
<text x="77.8" y="65.5">6</text>
<text x="50.5" y="68">AD2</text>
<text x="50.5" y="70.6">AD3</text>
<text x="77.8" y="68">5</text>
<text x="77.8" y="70.6">4</text>
<text x="50.5" y="73.1">AD4</text>
<text x="50.5" y="75.7">AD5</text>
<text x="77.8" y="73.1">3</text>
<text x="77.8" y="75.7">2</text>
<text x="50.5" y="78.2">AD6</text>
<text x="50.5" y="80.7">AD7</text>
<text x="77.8" y="78.2">1</text>
<text x="77.8" y="80.7">0</text>
<text x="50.5" y="85.8">AD8</text>
<text x="50.5" y="88.4">AD9</text>
<text x="76.8" y="85.8">21</text>
<text x="76.8" y="88.4">20</text>
<text x="117.9" y="85.8">EN</text>
<text x="127.7" y="84.2" transform="rotate(-90 127.7 84.2)">VCC</text>
<text x="50.5" y="90.9">AD10</text>
<text x="50.5" y="93.4">AD11</text>
<text x="50.5" y="96">AD12</text>
<text x="76.8" y="90.9">19</text>
<text x="76.8" y="93.4">18</text>
<text x="76.8" y="96">17</text>
<text x="117.9" y="93.4">TXD</text>
<text x="131.6" y="93.4">STATE</text>
<text x="50.5" y="98.5">AD13</text>
<text x="50.5" y="101.1">AD14</text>
<text x="76.8" y="98.5">16</text>
<text x="76.8" y="101.1">15</text>
<text x="117.9" y="101.1">RXD</text>
<text x="127.7" y="101.9" transform="rotate(-90 127.7 101.9)">GND</text>
<text x="50.5" y="103.6">AD15</text>
<text x="76.8" y="103.6">14</text>
<text x="50.5" y="108.7">+5V_3</text>
<text x="50.5" y="111.2">23</text>
<text x="50.5" y="113.8">25</text>
<text x="73.9" y="108.7">+5V_2</text>
<text x="76.8" y="111.2">22</text>
<text x="76.8" y="113.8">24</text>
<text x="50.5" y="116.3">27</text>
<text x="50.5" y="118.8">29</text>
<text x="76.8" y="116.3">26</text>
<text x="76.8" y="118.8">28</text>
<text x="50.5" y="121.4">31</text>
<text x="50.5" y="123.9">33</text>
<text x="76.8" y="121.4">30</text>
<text x="76.8" y="123.9">32</text>
<text x="50.5" y="126.5">35</text>
<text x="50.5" y="129">37</text>
<text x="50.5" y="131.5">39</text>
<text x="76.8" y="126.5">34</text>
<text x="76.8" y="129">36</text>
<text x="76.8" y="131.5">38</text>
<text x="50.5" y="134.1">41</text>
<text x="50.5" y="136.6">43</text>
<text x="76.8" y="134.1">40</text>
<text x="76.8" y="136.6">42</text>
<text x="50.5" y="139.2">45</text>
<text x="50.5" y="141.7">47</text>
<text x="76.8" y="139.2">44</text>
<text x="76.8" y="141.7">46</text>
<text x="50.5" y="144.2">49</text>
<text x="50.5" y="146.8">51</text>
<text x="50.5" y="149.3">53</text>
<text x="76.8" y="144.2">48</text>
<text x="76.8" y="146.8">50</text>
<text x="76.8" y="149.3">52</text>
<text x="50.5" y="151.9">GND5</text>
<text x="74.7" y="151.9">GND4</text>
</g>
<text font-size="1.4" fill="#0f0f0f" x="80.4" y="150.9">GND4 GND_MCU</text>
</svg>
